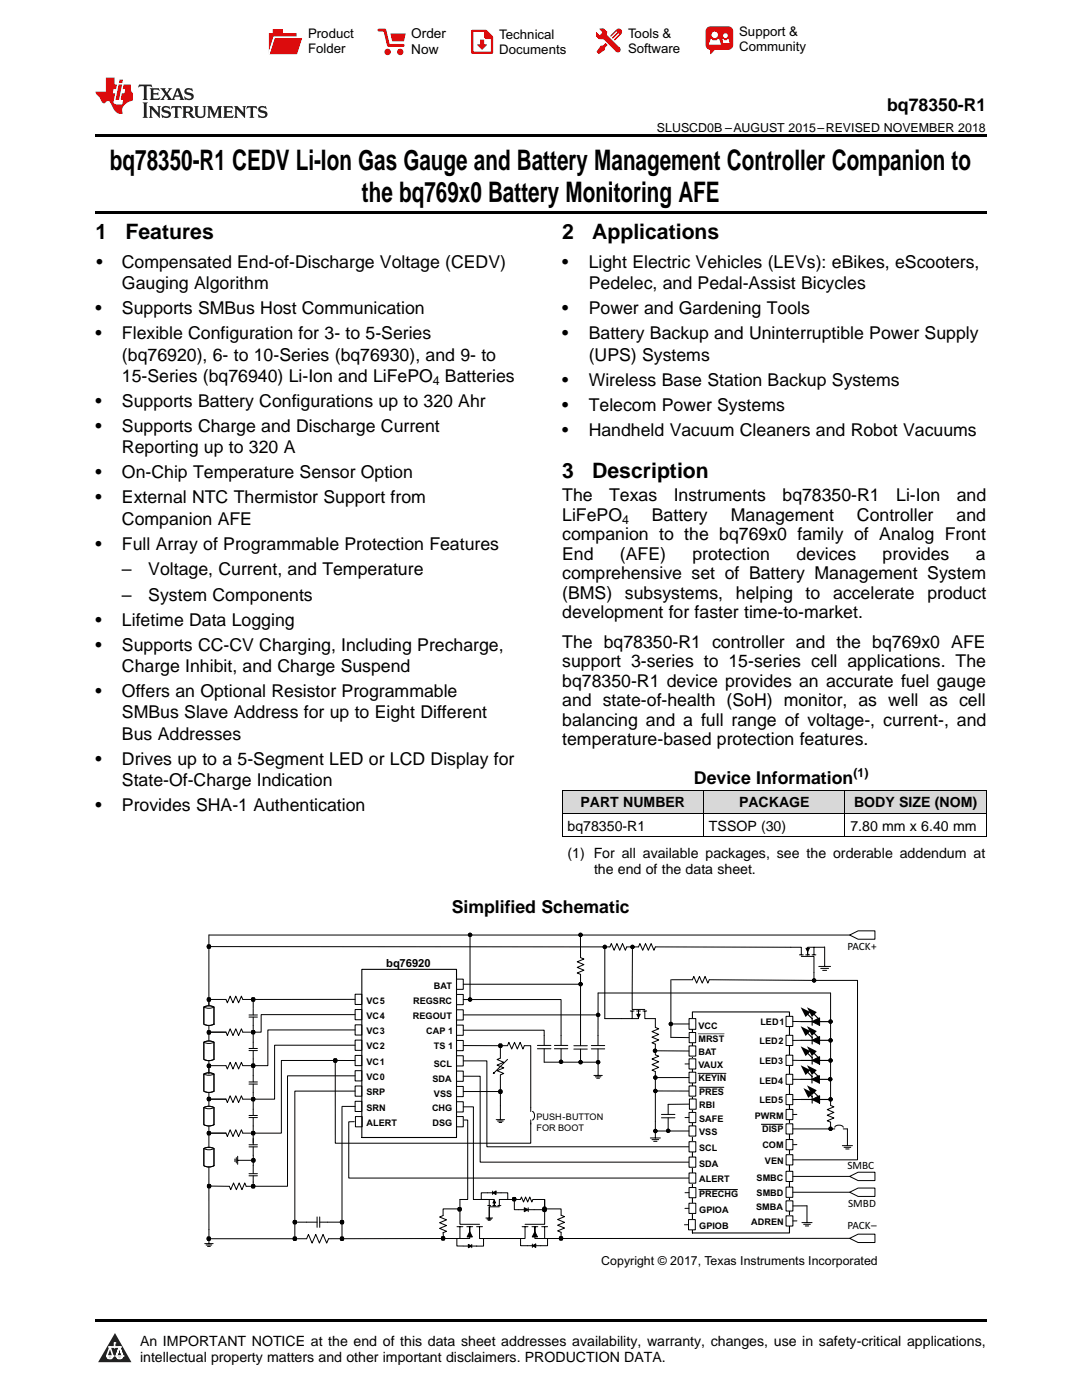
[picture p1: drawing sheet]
<svg xmlns="http://www.w3.org/2000/svg" width="216mm" height="279mm" viewBox="0 0 216 279" stroke-linecap="round" stroke-linejoin="round" font-family="sans-serif">
<g fill="#d8d8d8">
<path d="M112.2 157.7h28.2v4.7h-28.2z"/>
<path d="M140.4 157.7h28.2v4.7h-28.2z"/>
<path d="M168.6 157.7h28.2v4.7h-28.2z"/>
</g>
<path d="M22.9 266l3.3 5.9h-6.6z" fill="#231f20"/>
<path d="M21.3 270.6h1.2l-.3 .5h-.3a.53 .53 0 0 1-.6-.5z" fill-rule="evenodd" fill="#fff"/>
<path d="M21.3 270.6h1.2l-.3 .5h-.3a.53 .53 0 0 1-.6-.5z" fill="none" stroke="#231f20" stroke-width=".33"/>
<path d="M21.3 270.6l1.2 .1-.3 .4h-.5z" fill="none" stroke="#fff" stroke-width=".33"/>
<path d="M22.9 268.9h.1" fill="none" stroke="#fff" stroke-width=".33"/>
<path d="M22.9 268v.9z" fill="#fff"/>
<path d="M22.9 268v.9z" fill="none" stroke="#fff" stroke-width=".33"/>
<circle cx="22.9" cy="268" r=".16" fill="#fff"/>
<path d="M21.8 268.8h.1" fill="none" stroke="#fff" stroke-width=".33"/>
<path d="M21.8 268.8h2.2z" fill="#fff"/>
<path d="M21.8 268.8h2.2z" fill="none" stroke="#fff" stroke-width=".33"/>
<circle cx="24" cy="268.8" r=".16" fill="#fff"/>
<path d="M23.2 270.6h.1" fill="none" stroke="#fff" stroke-width=".33"/>
<path d="M23.8 268.8l-.6 1.8z" fill="#fff"/>
<path d="M23.8 268.8l-.6 1.8z" fill="none" stroke="#fff" stroke-width=".33"/>
<path d="M23.8 268.8l.7 1.8z" fill="#fff"/>
<path d="M23.8 268.8l.7 1.8z" fill="none" stroke="#fff" stroke-width=".33"/>
<path d="M24.4 270.6h.1" fill="none" stroke="#fff" stroke-width=".33"/>
<circle cx="21.3" cy="270.6" r=".16" fill="#fff"/>
<path d="M22 268.8l-.7 1.8z" fill="#fff"/>
<path d="M22 268.8l-.7 1.8z" fill="none" stroke="#fff" stroke-width=".33"/>
<path d="M22 268.8l.5 1.8z" fill="#fff"/>
<path d="M22 268.8l.5 1.8z" fill="none" stroke="#fff" stroke-width=".33"/>
<circle cx="22.5" cy="270.6" r=".16" fill="#fff"/>
<path d="M23.3 270.6h1.2a.63 .63 0 0 1-.6 .5 .63 .63 0 0 1-.6-.5z" fill-rule="evenodd" fill="#fff"/>
<path d="M23.3 270.6h1.2a.63 .63 0 0 1-.6 .5 .63 .63 0 0 1-.6-.5z" fill="none" stroke="#231f20" stroke-width=".33"/>
<path d="M23.3 270.6h1.2l-.4 .5h-.5z" fill="none" stroke="#fff" stroke-width=".33"/>
<path d="M23.2 270.6h.1" fill="none" stroke="#fff" stroke-width=".33"/>
<circle cx="24.5" cy="270.6" r=".16" fill="#fff"/>
<path d="M19 263.2h177.8v.5h-177.8z" fill="#000"/>
<path d="M41.7 218v1.4h3.4M45.1 219.4l.3 .6 .5-1.3 .6 1.3 .5-1.3 .6 1.3 .6-1.3 .2 .7M45.1 219.4h-3.4v1.6M48.4 206l-.2-.7-.6 1.4-.6-1.4-.5 1.4-.6-1.4-.5 1.4-.3-.7h-3.4v2M48.4 212.7l-.2-.7-.6 1.3-.6-1.3-.5 1.3-.6-1.3-.5 1.3-.3-.6h-3.4v1.6M45.1 226.1l.3 .7 .5-1.3 .6 1.3 .5-1.3 .6 1.3 .6-1.3 .2 .6" fill="none" stroke="#000" stroke-width=".2"/>
<path d="M40.7 214.3a2.14 2.14 0 0 1 2 0v3.5a2.18 2.18 0 0 1-2 0z" fill-rule="evenodd" fill="#fff"/>
<path d="M40.7 214.3a2.14 2.14 0 0 1 2 0v3.5a2.18 2.18 0 0 1-2 0zM40.7 214.3a2.18 2.18 0 0 0 2 0M41.7 224.7v1.4h3.4h-3.4v3.1" fill="none" stroke="#000" stroke-width=".2"/>
<path d="M40.7 221a2.14 2.14 0 0 1 2 0v3.5a2.18 2.18 0 0 1-2 0z" fill-rule="evenodd" fill="#fff"/>
<path d="M45.1 199.5h-3.4v1.2M41.7 204.7v1.3h3.4M41.7 211.7v2.6M40.7 221a2.14 2.14 0 0 1 2 0v3.5a2.18 2.18 0 0 1-2 0zM40.7 221a2.18 2.18 0 0 0 2 0M40.8 248.2h1.7M41.1 248.5h1.2M41.4 248.7h.6M41.7 245.4v2.8M61.2 247.2l.3-.8 .8 1.7 .7-1.7 .7 1.7 .8-1.7 .7 1.7 .4-.9" fill="none" stroke="#000" stroke-width=".2"/>
<path d="M40.7 208a2.19 2.19 0 0 1 2 0v3.4a2.14 2.14 0 0 1-2 0z" fill-rule="evenodd" fill="#fff"/>
<g fill="none" stroke="#000" stroke-width=".2">
<path d="M40.7 208a2.18 2.18 0 0 1 2 0v3.4a2.14 2.14 0 0 1-2 0zM40.7 208a2.13 2.13 0 0 0 2 0M40.7 208a2.19 2.19 0 0 1 2 0v3.4a2.14 2.14 0 0 1-2 0zM48.4 206h1.8M48.4 212.7h1.8M48.4 219.4h1.8M49.7 203h1.7M49.7 202.6h1.7M49.7 209.7h1.7M49.7 209.2h1.7M49.7 216.4h1.7M49.7 215.9h1.7"/>
<path d="M50.2 205.8l.5-.1a.41 .41 0 0 1 0 .6l-.5-.1zM50.2 212.4l.5-.1a.41 .41 0 0 1 0 .7l-.5-.1zM50.2 219.1l.5-.1a.41 .41 0 0 1 0 .7l-.5-.1zM50.5 201.3v1.3M50.5 203v2.7M50.5 206.3v2.9M50.5 209.7v2.6M50.5 213v2.9M50.5 216.4v2.6M50.5 219.7v2.9M118 209.3h2.7M118 208.7h2.7"/>
<path d="M119.3 206.7v2M119.3 209.3v2.7M48.4 226.1h1.8M49.7 223h1.7M49.7 222.6h1.7M49.7 228.9h1.7M49.7 228.5h1.7M50.3 225.9h.5v.5h-.6zM50.3 236.5h.5v.5h-.6zM50.5 223v2.8M50.5 226.5v2M50.5 228.9v2.3"/>
</g>
<g fill="#000">
<path d="M50.2 205.8l.5-.1a.41 .41 0 0 1 0 .6l-.5-.1z" fill-rule="evenodd"/>
<path d="M50.2 212.4l.5-.1a.41 .41 0 0 1 0 .7l-.5-.1z" fill-rule="evenodd"/>
<path d="M50.2 219.1l.5-.1a.41 .41 0 0 1 0 .7l-.5-.1z" fill-rule="evenodd"/>
<path d="M50.3 225.9h.5v.5h-.6z" fill-rule="evenodd"/>
<path d="M50.3 236.5h.5v.5h-.6z" fill-rule="evenodd"/>
</g>
<path d="M70.9 198.4h1.3v2.1h-1.3z" fill-rule="evenodd" fill="#fff"/>
<path d="M70.9 198.4h1.3v2.1h-1.3z" fill="none" stroke="#000" stroke-width=".2"/>
<path d="M70.9 201.5h1.3v2h-1.3z" fill-rule="evenodd" fill="#fff"/>
<path d="M70.9 201.5h1.3v2h-1.3z" fill="none" stroke="#000" stroke-width=".2"/>
<path d="M70.9 204.5h1.3v2.1h-1.3z" fill-rule="evenodd" fill="#fff"/>
<path d="M70.9 204.5h1.3v2.1h-1.3z" fill="none" stroke="#000" stroke-width=".2"/>
<path d="M70.9 207.6h1.3v2h-1.3z" fill-rule="evenodd" fill="#fff"/>
<path d="M70.9 207.6h1.3v2h-1.3z" fill="none" stroke="#000" stroke-width=".2"/>
<path d="M70.9 210.6h1.3v2.1h-1.3z" fill-rule="evenodd" fill="#fff"/>
<path d="M70.9 210.6h1.3v2.1h-1.3z" fill="none" stroke="#000" stroke-width=".2"/>
<path d="M70.9 213.7h1.3v2h-1.3z" fill-rule="evenodd" fill="#fff"/>
<path d="M70.9 213.7h1.3v2h-1.3z" fill="none" stroke="#000" stroke-width=".2"/>
<path d="M70.9 216.7h1.3v2.1h-1.3z" fill-rule="evenodd" fill="#fff"/>
<path d="M70.9 216.7h1.3v2.1h-1.3z" fill="none" stroke="#000" stroke-width=".2"/>
<path d="M70.9 219.8h1.3v2h-1.3z" fill-rule="evenodd" fill="#fff"/>
<path d="M70.9 219.8h1.3v2h-1.3z" fill="none" stroke="#000" stroke-width=".2"/>
<path d="M91.1 222.8h1.3v2.1h-1.3z" fill-rule="evenodd" fill="#fff"/>
<path d="M91.1 222.8h1.3v2.1h-1.3z" fill="none" stroke="#000" stroke-width=".2"/>
<path d="M91.1 219.9h1.3v2h-1.3z" fill-rule="evenodd" fill="#fff"/>
<path d="M91.1 219.9h1.3v2h-1.3z" fill="none" stroke="#000" stroke-width=".2"/>
<path d="M91.1 216.8h1.3v2.1h-1.3z" fill-rule="evenodd" fill="#fff"/>
<path d="M91.1 216.8h1.3v2.1h-1.3z" fill="none" stroke="#000" stroke-width=".2"/>
<path d="M91.1 213.8h1.3v2h-1.3z" fill-rule="evenodd" fill="#fff"/>
<path d="M91.1 213.8h1.3v2h-1.3z" fill="none" stroke="#000" stroke-width=".2"/>
<path d="M91.1 195.4h1.3v2h-1.3z" fill-rule="evenodd" fill="#fff"/>
<path d="M91.1 195.4h1.3v2h-1.3z" fill="none" stroke="#000" stroke-width=".2"/>
<path d="M91.1 198.5h1.3v2h-1.3z" fill-rule="evenodd" fill="#fff"/>
<path d="M91.1 198.5h1.3v2h-1.3z" fill="none" stroke="#000" stroke-width=".2"/>
<path d="M91.1 201.5h1.3v2.1h-1.3z" fill-rule="evenodd" fill="#fff"/>
<path d="M91.1 201.5h1.3v2.1h-1.3z" fill="none" stroke="#000" stroke-width=".2"/>
<path d="M91.1 204.6h1.3v2h-1.3z" fill-rule="evenodd" fill="#fff"/>
<path d="M91.1 204.6h1.3v2h-1.3z" fill="none" stroke="#000" stroke-width=".2"/>
<path d="M91.1 207.6h1.3v2.1h-1.3z" fill-rule="evenodd" fill="#fff"/>
<path d="M91.1 207.6h1.3v2.1h-1.3z" fill="none" stroke="#000" stroke-width=".2"/>
<path d="M91.1 210.7h1.3v2h-1.3z" fill-rule="evenodd" fill="#fff"/>
<g fill="none" stroke="#000" stroke-width=".2">
<path d="M67.2 211.6h3.7M70.9 208.6h-16.1v10.8h-3.9M70.9 205.5h-17.5v7.2h-2.5M91.1 210.7h1.3v2h-1.3zM92.4 205.6h16.2v3M107.2 209.3h2.7M107.2 208.6h2.7M108.6 209.3v2.7M114.5 209.4h2.7M114.5 208.7h2.7M115.8 206.7v2M115.8 209.4v2.6"/>
<path d="M45.8 236.8l.2 .6 .6-1.3 .6 1.3 .5-1.3 .6 1.3 .5-1.3 .3 .7M68.2 220.9v26M92.6 223.5h.7v15.9h-1.5M58.6 243.6h.5v.5l-.5 .1zM58.6 246.9h.4a.41 .41 0 0 1 0 .6h-.4zM68 247l.4-.1a.41 .41 0 0 1 0 .6l-.4-.1zM68 243.6h.5v.5h-.5z"/>
</g>
<g fill="#000">
<path d="M58.6 243.6h.5v.5l-.5 .1z" fill-rule="evenodd"/>
<path d="M58.6 246.9h.4a.41 .41 0 0 1 0 .6h-.4z" fill-rule="evenodd"/>
<path d="M68 243.6h.5v.5h-.5z" fill-rule="evenodd"/>
<path d="M68 247l.4-.1a.41 .41 0 0 1 0 .6l-.4-.1z" fill-rule="evenodd"/>
</g>
<path d="M40.7 229.2a2.18 2.18 0 0 1 2 0v3.4a2.14 2.14 0 0 1-2 0z" fill-rule="evenodd" fill="#fff"/>
<g fill="none" stroke="#000" stroke-width=".2">
<path d="M45.1 199.5l.3 .6 .5-1.3 .6 1.3 .5-1.3 .6 1.3 .6-1.3 .2 .7h1.8M50.2 199.2h.6v.6h-.5zM50.5 199.8v1.4M70.9 199.4l-20 .1M115.8 191.1l.7 .3-1.3 .6 1.3 .5-1.3 .6 1.3 .5-1.3 .6 .6 .3M70.9 202.5h-18.8v3.5h-1.2M92.4 208.7h7.1M99.8 211.2l-.6 .2 1.3 .6-1.3 .6 1.3 .5-1.3 .6 1.3 .5-.7 .3M101.3 211.4l-2.9 2.9 .2-.2M40.7 229.2a2.18 2.18 0 0 1 2 0v3.4a2.14 2.14 0 0 1-2 0zM40.7 229.2a2.14 2.14 0 0 0 2 0M91.8 239.4v4.9h3.9"/>
<path d="M108.7 239.4v4.9h-3.9M88.4 242.6l-.7 .3 1.4 .5-1.4 .6 1.4 .6-1.4 .6 1.4 .5-.7 .3 .1 1.2h3.3v-2.4M91.2 247.2v1.5h1.2M91.2 244.8h1.2M93.1 244.8h1.2M93.7 245.8l.6 1.1h-1.1zM93.7 246.8v-2v2.4h-1.9M95.1 244.8h1.2M95.7 244.8v2.4h9.1v-2.4M96.5 247.2v1.5h-1.4M104.2 244.8h1.2M106.1 244.8h1.2"/>
<path d="M106.7 245.8l.5 1.1h-1zM106.7 246.8v-2v2.4h2M108.1 244.8h1.2M108.7 244.8v2.4h3.2M112 242.5l.6 .3-1.3 .6 1.3 .5-1.3 .6 1.3 .6-1.3 .5 .7 .3"/>
</g>
<g fill="#000">
<path d="M93.7 245.8l.6 1.1h-1.1zM106.7 245.8l.5 1.1h-1z"/>
<path d="M50.2 199.2h.6v.6h-.5z" fill-rule="evenodd"/>
<path d="M98.5 214l2.8-2.6-2.9 2.9z" fill-rule="evenodd"/>
</g>
<path d="M70.9 222.8h1.4v2.1h-1.4z" fill-rule="evenodd" fill="#fff"/>
<g fill="none" stroke="#000" stroke-width=".2">
<path d="M66.6 211.6h-10.5v14.5h-5.2M66.6 211.4h.6v.5h-.6zM92.4 211.7h4.8v17.2h40.3M92.4 214.8h3.4v17.1h41.7M104.6 208.7h1.3v13.1M70.9 222.8h1.4v2.1h-1.4zM92.4 220.9h2.1v18.5h3.1v1.2M97.3 239.4h-1.3v-1.3h5.3v1.3h-1.7v1.2M97.6 239.4h1v1.2v-1M98.3 238.1l.7-.4v.7zM98.3 237.7v.7M98.6 239.5l.3 .6h-.5z"/>
<path d="M105.9 223.5v.8M106.2 221.8a1.04 1.04 0 0 1 0 1.7M106.3 239.4l-.2 .5-.4-1-.4 1-.4-1-.4 1-.5-1-.2 .5h-1.2v2h4M92.4 248.7h2.7M93.5 248.3l.6 .4-.6 .3zM94.1 248.3v.7M96.9 243.1h1.4M97.2 243.3h.9M97.3 240.6h.6M97.4 243.5h.5M97.6 240.9v2.2M98.3 240.6h.6"/>
<path d="M99.3 240.6h.6M99.6 240.8h-2v2.6M103.9 247.3v1.3h5.4v-1.3M104.6 241l.8 .4-.8 .4zM105.4 241v.8M106.2 248.6l.7-.3v.6zM106.2 248.3v.6"/>
</g>
<g fill="#000">
<path d="M98.3 238.1l.7-.4v.7zM93.5 248.3l.6 .4-.6 .3zM98.6 239.5l.3 .6h-.5zM104.6 241l.8 .4-.8 .4zM106.2 248.6l.7-.3v.6z"/>
<path d="M66.6 211.4h.6v.5h-.6z" fill-rule="evenodd"/>
</g>
<path d="M72.2 193.5h18.9v33.5h-18.9z" fill="none" stroke="#000" stroke-width=".22"/>
<path d="M40.7 201a2.14 2.14 0 0 1 2 0v3.4a2.16 2.16 0 0 1-2 0z" fill-rule="evenodd" fill="#fff"/>
<g fill="none" stroke="#000" stroke-width=".2">
<path d="M92.4 199.5h19.6v9.1M40.7 201a2.18 2.18 0 0 0 2 0M40.7 201a2.14 2.14 0 0 1 2 0v3.4a2.16 2.16 0 0 1-2 0zM42.7 204.4a2.16 2.16 0 0 1-2 0v-3.4a2.14 2.14 0 0 1 2 0v3.4M70.9 214.7h-13.5v22h-6.5M99.6 208.5h.5v.5h-.5zM99.8 209v2.2M100.2 208.7h1.1l.2-.7 .6 1.4 .6-1.4 .5 1.4 .6-1.4 .5 1.4 .3-.7M110.6 209.3h2.7M110.6 208.6h2.7M112 209.3v2.7M118.5 214.6h1.7"/>
<path d="M118.8 214.9h1.1M119.1 215.2h.5M119.3 211.8v2.8M46.9 231.3v.5M47.2 231v1.1M47.4 230.8v1.6M47.4 231.6h2.7M49.7 234.2h1.7M49.7 234.7h1.7M50.2 236.7l-1.1 .1M50.5 234.7v1.7M50.5 231.9v2.3"/>
<path d="M99 223.5h1.7M99.3 223.7h1.1M99.6 224h.5M99.8 220.7v2.8M108.7 239.4v1.9h3.3v1.2M58.8 243.9h4.5M63.3 242.9v2M63.8 242.9v2M63.8 243.9h4.1"/>
</g>
<path d="M99.6 208.5h.5v.5h-.5z" fill-rule="evenodd" fill="#000"/>
<path d="M169.5 186.6l1.7-.8h3.4v1.6h-3.4z" fill-rule="evenodd" fill="#fff"/>
<path d="M169.5 186.6l1.7-.8h3.4v1.6h-3.4z" fill="none" stroke="#000" stroke-width=".2"/>
<path d="M169.5 247.1l1.7-.8h3.4v1.7h-3.4z" fill-rule="evenodd" fill="#fff"/>
<path d="M169.5 247.1l1.7-.8h3.4v1.7h-3.4zM169.5 247.1l-57.6 .1" fill="none" stroke="#000" stroke-width=".2"/>
<path d="M138.2 202h19.3v44.1h-19.3z" fill="none" stroke="#000" stroke-width=".22"/>
<path d="M156.9 227.4h1.3v2.1h-1.3z" fill-rule="evenodd" fill="#fff"/>
<path d="M156.9 227.4h1.3v2.1h-1.3z" fill="none" stroke="#000" stroke-width=".2"/>
<path d="M156.8 239.7h1.4v2h-1.4z" fill-rule="evenodd" fill="#fff"/>
<path d="M156.8 239.7h1.4v2h-1.4z" fill="none" stroke="#000" stroke-width=".2"/>
<path d="M156.8 233.8h1.4v2h-1.4z" fill-rule="evenodd" fill="#fff"/>
<path d="M156.8 233.8h1.4v2h-1.4z" fill="none" stroke="#000" stroke-width=".2"/>
<path d="M156.8 236.9h1.4v2.1h-1.4z" fill-rule="evenodd" fill="#fff"/>
<path d="M156.8 236.9h1.4v2.1h-1.4z" fill="none" stroke="#000" stroke-width=".2"/>
<path d="M137.5 203.3h1.3v2.1h-1.3z" fill-rule="evenodd" fill="#fff"/>
<path d="M134.2 204.4h3.3M137.5 203.3h1.3v2.1h-1.3z" fill="none" stroke="#000" stroke-width=".2"/>
<path d="M169.5 237.9l1.7-.8h3.4v1.7h-3.4z" fill-rule="evenodd" fill="#fff"/>
<path d="M169.5 237.9l1.7-.8h3.4v1.7h-3.4z" fill="none" stroke="#000" stroke-width=".2"/>
<path d="M169.5 234.8l1.7-.9h3.4v1.7h-3.4z" fill-rule="evenodd" fill="#fff"/>
<path d="M130.8 217.7h6.7M133.9 207l3.6 .1M129.8 227.1h2M130.1 227.4h1.3M130.4 227.8h.7M130.8 223.8v3.3M158.2 234.8h11.3M158.2 237.9h11.3M169.5 234.8l1.7-.9h3.4v1.7h-3.4z" fill="none" stroke="#000" stroke-width=".2"/>
<path d="M160.3 217.2l2 .9-1 1zM161 216.6l2 1-1 1zM162.1 219.4l1.4-.7v1.5z" fill="#000"/>
<path d="M159.9 219.4h5.8M161.7 218.5l.4 .4M162.1 219.4l1.4-.7v1.5zM162.1 218.7v1.5M162.4 218l.9 .9" fill="none" stroke="#000" stroke-width=".23"/>
<path d="M156.8 202.8h1.4v2.1h-1.4z" fill-rule="evenodd" fill="#fff"/>
<path d="M156.8 202.8h1.4v2.1h-1.4z" fill="none" stroke="#000" stroke-width=".2"/>
<path d="M156.8 206.6h1.4v2.1h-1.4z" fill-rule="evenodd" fill="#fff"/>
<path d="M156.8 206.6h1.4v2.1h-1.4z" fill="none" stroke="#000" stroke-width=".2"/>
<path d="M156.8 210.6h1.4v2h-1.4z" fill-rule="evenodd" fill="#fff"/>
<path d="M156.8 210.6h1.4v2h-1.4z" fill="none" stroke="#000" stroke-width=".2"/>
<path d="M156.9 214.4h1.3v2h-1.3z" fill-rule="evenodd" fill="#fff"/>
<path d="M156.9 214.4h1.3v2h-1.3z" fill="none" stroke="#000" stroke-width=".2"/>
<path d="M156.8 218.4h1.4v2.1h-1.4z" fill-rule="evenodd" fill="#fff"/>
<path d="M119.3 198.2v8.5M133.9 195.5v11.5M165.7 198.2v21.2M156.8 218.4h1.4v2.1h-1.4zM158.2 215.4h1.6M158.2 203.9h1.7M158.2 211.6h1.7M159.9 207.6h-1.7M159.9 219.4h-1.7" fill="none" stroke="#000" stroke-width=".2"/>
<path d="M159.8 212.6l1.9 1-1 .9zM159.8 208.8l1.9 1-1 1zM159.8 204.8l1.9 1-1 1zM159.8 201l1.9 1-1 1zM161 212.6l2 1-1 .9zM161 208.8l2 1-1 1zM161 204.8l2 1-1 1zM161 201l2 1-1 1zM162 215.4l1.5-.7v1.4zM162.1 211.6l1.4-.7v1.5zM162.1 207.6l1.4-.7v1.5zM162.1 203.9l1.4-.7v1.4z" fill="#000"/>
<g fill="none" stroke="#000" stroke-width=".23">
<path d="M159.8 215.4h5.9M159.9 211.6h5.8M159.9 207.6h5.8M159.9 203.9h5.8M161.1 213.9l1 1M161.1 210.2l1 .9M161.1 206.1l1 1M161.1 202.4l1 .9M162 215.4l1.5-.7v1.4zM162 214.7v1.4M162.1 211.6l1.4-.7v1.5zM162.1 207.6l1.4-.7v1.5z"/>
<path d="M162.1 203.9l1.4-.7v1.4zM162.1 203.2v1.4M162.1 206.9v1.5M162.1 210.9v1.5M162.4 213.9l.9 1M162.4 210.2l.9 .9M162.4 206.1l.9 1M162.4 202.4l.9 .9"/>
</g>
<path d="M137.5 216.7h1.3v2.1h-1.3z" fill-rule="evenodd" fill="#fff"/>
<path d="M137.5 216.7h1.3v2.1h-1.3z" fill="none" stroke="#000" stroke-width=".2"/>
<path d="M156.8 224.3h1.4v2h-1.4z" fill-rule="evenodd" fill="#fff"/>
<path d="M165.7 219.4v1.2l.7 .3-1.3 .6 1.3 .5-1.3 .6 1.3 .5-1.3 .6 .6 .3v1.3M156.8 224.3h1.4v2h-1.4zM158.2 225.3h8.4M166.6 225a1.05 1.05 0 0 1 1.7 0M168.1 228.6h2M168.3 225.3h.8v3.3M168.4 229h1.4M168.8 229.3h.6" fill="none" stroke="#000" stroke-width=".2"/>
<path d="M137.5 214h1.3v2.1h-1.3z" fill-rule="evenodd" fill="#fff"/>
<path d="M115.8 186.6v4.5M130.8 213.9v9.9M131.1 215.1h6.4M137.5 214h1.3v2.1h-1.3z" fill="none" stroke="#000" stroke-width=".2"/>
<path d="M137.5 208.7h1.3v2.1h-1.3z" fill-rule="evenodd" fill="#fff"/>
<g fill="none" stroke="#000" stroke-width=".2">
<path d="M121.7 189l.3-.7 .5 1.3 .6-1.3 .6 1.3 .5-1.3 .6 1.3 .3-.6h2.3l.3-.7 .5 1.3 .6-1.3 .6 1.3 .5-1.3 .6 1.3 .3-.6h29.1v1.6M159.5 190.6h.8M159.9 190.9h2.5v3.2M160.8 190.6h.7M160.8 189.2h.7l-.3 .7zM162 190.6h.8M162.4 189h-1.2v1.6v-1.3M163.4 192.9h2.3M163.8 193.3h1.5M164.2 193.7h.7M164.5 189h-2.1v1.6M164.6 189v3.9"/>
<path d="M137.5 208.7h1.3v2.1h-1.3z"/>
</g>
<path d="M160.8 189.2h.7l-.3 .7z" fill="#000"/>
<path d="M156.9 230.4h1.3v2.1h-1.3z" fill-rule="evenodd" fill="#fff"/>
<path d="M120.7 189v14.3h5.4v-1.5M126.2 189l-.1 12.5h2.6M162.4 194.1v1.6h8.7v35.8h-12.9M125.8 201.8h.7M127 201.8h.8M127.1 202.4h.6l-.3 .7zM127.4 203v-1.2v1.5h-1.3M128.3 201.8h.7M128.7 201.8v1.5h2.1v1.7l.6 .3-1.3 .6 1.3 .5-1.3 .6 1.3 .5-1.3 .6 .7 .3v2.1l.6 .3-1.3 .5 1.3 .6-1.3 .6 1.3 .5-1.3 .6 .7 .3M130.9 209.7l6.6 .1M156.9 230.4h1.3v2.1h-1.3zM159 228.4h-.8" fill="none" stroke="#000" stroke-width=".2"/>
<path d="M127.1 202.4h.6l-.3 .7z" fill="#000"/>
<path d="M156.9 221.4h1.3v2h-1.3z" fill-rule="evenodd" fill="#fff"/>
<g fill="none" stroke="#000" stroke-width=".2">
<path d="M41.3 188.9l80.4 .1M41.4 188.7l.5-.1a.41 .41 0 0 1 0 .6l-.5-.1zM41.4 199.2h.5l.1 .3-.1 .3-.5-.1zM41.4 199.2h.5l.1 .5h-.6zM41.7 186.6v14.1M41.8 186.6h127.7M92.4 196.4h23.6M93.8 186.6v12.7M115.8 194.5v12.2M119.3 198.2h46.4M134 195.5h4.2l.2-.6 .6 1.3 .6-1.3 .5 1.3 .6-1.3 .5 1.3 .3-.7 20.9 .2M41.4 219.1h.6l-.1 .5h-.5z"/>
<path d="M41.4 212.5h.6l-.1 .5h-.5zM41.4 205.8h.6l-.1 .5h-.5zM66.9 212v16.2h39v-4.1M70.9 217.8h-12.1v29.6M92.4 217.8h7.4M92.4 202.5h26.9M99.6 217.6h.5v.5h-.5zM99.8 214.5v6.2M108.6 212h10.7M41.4 225.9h.5l.1 .5h-.6zM41.5 236.4l.5 .1v.5h-.5zM41.7 232.9v12.5"/>
<path d="M42.1 236.7l3.7 .1M50.3 231.3l.4-.1a.41 .41 0 0 1 0 .7l-.4-.1zM68.2 220.8h2.7M70.7 223.9h-1.1v11.2h68M101.3 239.4h1.4M102.3 239h.6v.6h-.6zM106.4 239.4h2.3v1.7M156.9 221.4h1.3v2h-1.3zM159 222.4h-.8M41.4 247l.5-.1v.6l-.5-.1zM41.6 247.2h19.6M88.1 246.9h.6v.5h-.5z"/>
<path d="M88.5 247.2h-22.9M91.4 241.1l.6-.1v.6h-.5zM91.8 241.3h-3.4v1.3M106.6 241.4h2M108.4 241h.5v.5h-.5zM108.4 241.2h.5l.1 .3-.2 .3-.4-.1zM108.4 241h.5l.1 .3-.2 .3-.4-.1zM111.7 246.9h.5v.5h-.5zM112 245.9l-.1 1.3"/>
<circle cx="93.8" cy="186.6" r=".34"/>
<circle cx="93.8" cy="199.5" r=".34"/>
<circle cx="115.8" cy="186.6" r=".34"/>
<circle cx="115.8" cy="196.4" r=".34"/>
<circle cx="120.7" cy="189" r=".34"/>
<circle cx="126.2" cy="189" r=".33"/>
<circle cx="162.4" cy="195.7" r=".34"/>
<circle cx="111.9" cy="211.9" r=".33"/>
<circle cx="115.8" cy="212" r=".34"/>
<circle cx="119.3" cy="212" r=".33"/>
<circle cx="119.3" cy="212" r=".34"/>
<circle cx="119.3" cy="202.6" r=".33"/>
<circle cx="130.7" cy="209.7" r=".34"/>
<circle cx="130.8" cy="217.7" r=".34"/>
<circle cx="130.8" cy="215.1" r=".33"/>
<circle cx="133.9" cy="204.4" r=".34"/>
<circle cx="165.7" cy="215.4" r=".33"/>
<circle cx="165.7" cy="211.6" r=".34"/>
<circle cx="165.7" cy="219.4" r=".34"/>
<circle cx="165.7" cy="207.6" r=".34"/>
<circle cx="165.7" cy="203.9" r=".34"/>
<circle cx="165.7" cy="225.3" r=".34"/>
</g>
<g fill="#000">
<path d="M41.4 188.7l.5-.1a.41 .41 0 0 1 0 .6l-.5-.1z" fill-rule="evenodd"/>
<path d="M41.4 199.2h.5l.1 .3-.1 .3-.5-.1z" fill-rule="evenodd"/>
<path d="M41.4 219.1h.6l-.1 .5h-.5z" fill-rule="evenodd"/>
<path d="M41.4 212.5h.6l-.1 .5h-.5z" fill-rule="evenodd"/>
<path d="M41.4 205.8h.6l-.1 .5h-.5z" fill-rule="evenodd"/>
<path d="M99.6 217.6h.5v.5h-.5z" fill-rule="evenodd"/>
<path d="M41.4 225.9h.5l.1 .5h-.6z" fill-rule="evenodd"/>
<path d="M41.5 236.4l.5 .1v.5h-.5z" fill-rule="evenodd"/>
<path d="M50.3 231.3l.4-.1a.41 .41 0 0 1 0 .7l-.4-.1z" fill-rule="evenodd"/>
<path d="M102.3 239h.6v.6h-.6z" fill-rule="evenodd"/>
<path d="M41.4 247l.5-.1v.6l-.5-.1z" fill-rule="evenodd"/>
<path d="M88.1 246.9h.6v.5h-.5z" fill-rule="evenodd"/>
<path d="M91.4 241.1l.6-.1v.6h-.5z" fill-rule="evenodd"/>
<path d="M108.4 241h.5l.1 .3-.2 .3-.4-.1z" fill-rule="evenodd"/>
<path d="M108.4 241.2h.5l.1 .3-.2 .3-.4-.1z" fill-rule="evenodd"/>
<path d="M111.7 246.9h.5v.5h-.5z" fill-rule="evenodd"/>
<circle cx="93.8" cy="199.5" r=".34"/>
<circle cx="93.8" cy="186.6" r=".34"/>
<circle cx="115.8" cy="186.6" r=".34"/>
<circle cx="115.8" cy="196.4" r=".34"/>
<circle cx="120.7" cy="189" r=".34"/>
<circle cx="126.2" cy="189" r=".33"/>
<circle cx="162.4" cy="195.7" r=".34"/>
<circle cx="111.9" cy="211.9" r=".33"/>
<circle cx="115.8" cy="212" r=".34"/>
<circle cx="119.3" cy="212" r=".34"/>
<circle cx="119.3" cy="202.6" r=".33"/>
<circle cx="130.7" cy="209.7" r=".34"/>
<circle cx="130.8" cy="217.7" r=".34"/>
<circle cx="130.8" cy="215.1" r=".33"/>
<circle cx="133.9" cy="204.4" r=".34"/>
<circle cx="165.7" cy="215.4" r=".33"/>
<circle cx="165.7" cy="219.4" r=".34"/>
<circle cx="165.7" cy="211.6" r=".34"/>
<circle cx="165.7" cy="203.9" r=".34"/>
<circle cx="165.7" cy="207.6" r=".34"/>
<circle cx="165.7" cy="225.3" r=".34"/>
</g>
<path d="M137.5 224.7h1.3v2h-1.3z" fill-rule="evenodd" fill="#fff"/>
<g fill="none" stroke="#000" stroke-width=".2">
<path d="M131.1 225.7h6.4M137.5 224.7h1.3v2h-1.3z"/>
<circle cx="130.8" cy="225.7" r=".34"/>
</g>
<circle cx="130.8" cy="225.7" r=".34" fill="#000"/>
<path d="M137.5 240.1h1.3v2.1h-1.3z" fill-rule="evenodd" fill="#fff"/>
<path d="M137.5 240.1h1.3v2.1h-1.3z" fill="none" stroke="#000" stroke-width=".2"/>
<path d="M137.5 206.1h1.3v2h-1.3z" fill-rule="evenodd" fill="#fff"/>
<path d="M137.5 206.1h1.3v2h-1.3z" fill="none" stroke="#000" stroke-width=".2"/>
<path d="M137.5 227.8h1.3v2.1h-1.3z" fill-rule="evenodd" fill="#fff"/>
<path d="M137.5 227.8h1.3v2.1h-1.3z" fill="none" stroke="#000" stroke-width=".2"/>
<path d="M137.5 230.9h1.3v2h-1.3z" fill-rule="evenodd" fill="#fff"/>
<path d="M137.5 230.9h1.3v2h-1.3z" fill="none" stroke="#000" stroke-width=".2"/>
<path d="M137.5 234.1h1.3v2h-1.3z" fill-rule="evenodd" fill="#fff"/>
<path d="M137.5 234.1h1.3v2h-1.3z" fill="none" stroke="#000" stroke-width=".2"/>
<path d="M137.5 211.3h1.3v2h-1.3z" fill-rule="evenodd" fill="#fff"/>
<path d="M137.5 211.3h1.3v2h-1.3zM137.6 220.4h-4.3" fill="none" stroke="#000" stroke-width=".2"/>
<path d="M137.6 219.3h1.3v2.1h-1.3z" fill-rule="evenodd" fill="#fff"/>
<path d="M137.6 219.3h1.3v2.1h-1.3z" fill="none" stroke="#000" stroke-width=".2"/>
<path d="M137.5 237h1.4v2h-1.4z" fill-rule="evenodd" fill="#fff"/>
<path d="M137.5 237h1.4v2h-1.4z" fill="none" stroke="#000" stroke-width=".2"/>
<path d="M137.4 243.4h1.3v2h-1.3z" fill-rule="evenodd" fill="#fff"/>
<path d="M137.4 243.4h1.3v2h-1.3z" fill="none" stroke="#000" stroke-width=".2"/>
<path d="M137.5 222h1.3v2h-1.3z" fill-rule="evenodd" fill="#fff"/>
<path d="M137.5 222h1.3v2h-1.3z" fill="none" stroke="#000" stroke-width=".2"/>
<path d="M156.8 242.6h1.4v2.1h-1.4z" fill-rule="evenodd" fill="#fff"/>
<g fill="none" stroke="#000" stroke-width=".2">
<path d="M112.2 157.7h84.6M112.2 157.7v9.3M140.4 157.7v9.3M168.6 157.7v9.3M196.8 157.7v9.3M112.2 167h84.6M112.2 162.3h84.6M137.5 212.3h-.8M139.3 214.2h5.6M139.4 206.3h5.1M139.6 217h4.8M132 223.1h2.7"/>
<path d="M132 222.4h2.7M133.3 220.4v2M133.3 223.1v2.7M137.5 238h-.8M137.5 223h-.8M139.5 237.4h7.7M151.9 224.4h4.3M137.4 244.4h-.8M137.5 241.1l-.8 .1M156.8 242.6h1.4v2.1h-1.4zM158.2 240.7h2.8v3.3M159 243.7h-.8"/>
<path d="M160 244h2M160.4 244.3h1.3M160.7 244.7h.7"/>
<circle cx="133.3" cy="225.7" r=".33"/>
</g>
<circle cx="133.3" cy="225.7" r=".33" fill="#000"/>
<path d="M19 26.8h177.8v.6h-177.8zM19 42.2h177.8v.6h-177.8zM112.2 167h.1zM168.5 167h.1zM196.7 167h.1z" fill="#000"/>
<path d="M27.7 16.9l-.1 .6 .6-.3h.5v.2v2.2l-.2 .4h1l-.2-.4v-2.2v-.2h.5l.6 .3-.2-.6zM29.9 17.6l.2 .4v1.6l-.2 .4h1.9l.1-.6a1.09 1.09 0 0 1-1.3 .1v-.6h.6l.4 .2v-.7l-.2 .2h-.8v-.6l.2-.1a1.01 1.01 0 0 1 1 .3l-.1-.6zM32 17.6l.9 1.2-1 1.2h.9l-.2-.3 .5-.7 .5 .7-.3 .3h1.7l-.2-.3 .1-.4h1l.1 .4-.2 .3h1l-.3-.4-.7-2h-.5l-1 2.2-.8-1.1 .9-1.1h-.9l.2 .2-.4 .7-.4-.7 .2-.2zM35.4 18l.4 1h-.8zM37 17.7a.66 .66 0 0 0-.2 .8 .66 .66 0 0 0 .6 .4l.7 .2 .1 .2a.8 .8 0 0 1-.7 .4 .8 .8 0 0 1-.7-.5l.1 .8 .2-.2a.94 .94 0 0 0 1.1 .1 .94 .94 0 0 0 .4-.9 1.48 1.48 0 0 0-1.3-.6v-.4a1.1 1.1 0 0 1 1.2 .2l-.2-.6-.2 .1-.5-.1zM28.5 20.4l.2 .4v2.3l-.2 .4h1l-.2-.4v-2.3l.2-.4zM29.7 21.2l.2 .4v1.5l-.2 .4h.8l-.3-.4 .1-1.3 1.6 1.8v-2l.2-.4h-.7l.2 .2v1.1l-1.2-1.3zM32.5 21.3a.66 .66 0 0 0-.2 .8 .66 .66 0 0 0 .6 .4l.6 .2 .2 .2a.8 .8 0 0 1-.8 .4 .8 .8 0 0 1-.7-.5l.2 .7 .2-.1a.94 .94 0 0 0 1 .1 .94 .94 0 0 0 .5-1 1.47 1.47 0 0 0-1.3-.6l-.1-.3a1.1 1.1 0 0 1 1.3 .2l-.2-.6-.2 .1-.5-.2zM34.3 21.2l-.2 .6a.64 .64 0 0 1 .8-.3v1.6l-.2 .4h1l-.3-.4 .1-1.6a.66 .66 0 0 1 .8 .3l-.2-.6zM36.3 21.2l.3 .4v1.5l-.3 .4h1l-.2-.2v-.7h.5l.1 .1a.8 .8 0 0 0 1.2 .7l-1-1a.62 .62 0 0 0 .6-.5 .62 .62 0 0 0-.6-.7zM37.1 21.5h.1a.48 .48 0 0 1 .6 0 .48 .48 0 0 1 .1 .6l-.2 .1-.6 .1zM38.7 21.2l.2 .2a2.29 2.29 0 0 0 .4 2 1.05 1.05 0 0 0 1.7-.7v-1.3l.2-.2h-.8l.2 .4v1.1a.61 .61 0 0 1-.6 .6 .61 .61 0 0 1-.6-.6v-1.1l.3-.4zM41.3 21.2l.3 .4v1.5l-.3 .4h.8l-.2-.4v-1.4l.8 1.9 .9-1.9v1.4l-.2 .4h.9l-.2-.4v-1.5l.2-.4h-.8l-.7 1.5-.6-1.5zM44.5 21.2l.2 .4v1.5l-.2 .4h1.9l.2-.6a1.1 1.1 0 0 1-1.4 .2v-.7h.6l.4 .2v-.6l-.2 .1-.8 .1v-.6l.2-.1a1.02 1.02 0 0 1 1.1 .2l-.2-.5zM46.7 21.2l.2 .4v1.5l-.2 .4h.8l-.3-.4 .1-1.3 1.6 1.8v-2l.2-.4h-.7l.2 .2v1.1l-1.2-1.3zM49.3 21.2l-.1 .6a.64 .64 0 0 1 .8-.3v1.6l-.3 .4h1l-.2-.4v-1.6a.66 .66 0 0 1 .8 .3l-.1-.6zM51.7 21.3a.66 .66 0 0 0-.2 .7 .66 .66 0 0 0 .7 .5l.6 .2 .1 .2a.8 .8 0 0 1-.7 .4 .8 .8 0 0 1-.7-.5l.1 .7 .2-.1a.94 .94 0 0 0 1.1 .1 .94 .94 0 0 0 .4-1 1.48 1.48 0 0 0-1.2-.6l-.1-.3a1.1 1.1 0 0 1 1.2 .2l-.2-.6-.1 .1-.6-.2z" fill="#231f20"/>
<path d="M21.1 15.5v2.8h-2v.4l.9 .9a.96 .96 0 0 0 1 1 .59 .59 0 0 1 .5-.4 .59 .59 0 0 1 .5 .3l.4 .8a1.61 1.61 0 0 0 2.1 1.3 1.63 1.63 0 0 1 1.1-2.2l.9-.3v-1.5a1.6 1.6 0 0 1-.4-1.7h-1.4l-.2 .9h.5l-.2 .8h-.5l-.2 1v.3h.5l-.2 .9h-.7a.74 .74 0 0 1-1-.6l.3-1.6h-.5l.2-.8h.5l.1-.9h-.4v-1.4zM23.7 16.9l-.7 3h.8l.6-3zM23.8 15.9l-.1 .7h.7l.2-.7z" fill="#ee1d23"/>
<g fill="#d60000">
<path d="M54.4 5.8h2v.8h2.8v4.2h-5.5v-4.2h.7z" fill-rule="evenodd"/>
<path d="M54.7 7.5h5.6l-1 3.3h-5.6z" fill-rule="evenodd"/>
</g>
<path d="M54.6 7.4h5.8l-.1 .1h-5.5l-1.1 3.3z" fill-rule="evenodd" fill="#fff"/>
<path d="M54.6 7.4h5.8l-.1 .1h-5.5l-1.1 3.3z" fill="none" stroke="#fff" stroke-width=".2"/>
<path d="M75.6 6h1.2l.7 3.1h3" fill="none" stroke="#d60000" stroke-width=".56"/>
<g fill="#d60000">
<path d="M77.9 6.7h3.1l-.4 1.5h-2.3z" fill-rule="evenodd"/>
<circle cx="77.3" cy="10.4" r=".64"/>
<circle cx="79.9" cy="10.4" r=".64"/>
</g>
<path d="M94.2 6.2h2.7l1.3 1.2v3.1h-4z" fill="none" stroke="#d60000" stroke-width=".44"/>
<g fill="#d60000">
<path d="M95.8 7.9h.8v1h.6l-1 1.1-1-1v-.1h.6z" fill-rule="evenodd"/>
<path d="M96.6 6.2h.3l1.3 1.2v.4h-1.3l-.3-.4z" fill-rule="evenodd"/>
<path d="M119.6 5.7h.9l.6 .6 .1 .7 2.5 2.5-.8 .8-2.3-2.3-1.1-.2-.6-.6v-.8l.7 .6 .5-.4v-.2l-.4-.5z" fill-rule="evenodd"/>
<path d="M119.9 9.1h.4l.5-.5 .4 .4-.5 .5v.4l-1.2 .9-.5-.5z" fill-rule="evenodd"/>
<path d="M123 5.9a.67 .67 0 0 1 .9 0 .67 .67 0 0 1 0 .9z" fill-rule="evenodd"/>
<path d="M123 5.9l.9 .9-1.2 1.2h-.2l.1-.2 .9-.9 .1-.2h-.3l-.9 1h-.2v-.2l.9-1 .1-.2h-.3l-.9 1h-.2v-.2z" fill-rule="evenodd"/>
<circle cx="123.3" cy="9.9" r=".54"/>
</g>
<path d="M121.1 6.3l-.1 .7" fill="none" stroke="#d60000" stroke-width=".2"/>
<g fill="#d60000">
<path d="M141.1 5.5l.6-.2h3.6a.95 .95 0 0 1 1 .9v2.8a.95 .95 0 0 1-1 .9h-3.6a.95 .95 0 0 1-.9-.9v-2.8z" fill-rule="evenodd"/>
<path d="M141.7 9.9h.9l-.7 .9h-.2z" fill-rule="evenodd"/>
</g>
<g fill="#fff">
<path d="M144.3 8.6h1.3z"/>
<path d="M141.8 7.8h.3l.1 .2h.8l.2-.2h.3l.4 1.1h-2.5z" fill-rule="evenodd"/>
<path d="M144.2 7.8h.2l.2 .2h.4l.2-.2h.2l.2 .8h-1.3z" fill-rule="evenodd"/>
<circle cx="142.6" cy="6.9" r=".65"/>
<circle cx="144.8" cy="7.1" r=".48"/>
</g>
<g font-size="5.6">
<text x="21.9" y="33.9">bq78350-R1 CEDV Li-Ion Gas Gauge and Battery Management Controller Companion to</text>
<text x="72.2" y="40.2">the bq769x0 Battery Monitoring AFE</text>
</g>
<g font-size="4.2">
<text x="19" y="47.8">1</text>
<text x="25" y="47.8">Features</text>
<text x="112.2" y="47.8">2</text>
<text x="118.2" y="47.8">Applications</text>
<text x="112.2" y="95.4">3</text>
<text x="118.2" y="95.4">Description</text>
</g>
<g font-size="3.5">
<text x="177" y="22.2">bq78350-R1</text>
<text x="19.2" y="53.5">•</text>
<text x="24.3" y="53.5">Compensated End-of-Discharge Voltage (CEDV)</text>
<text x="112.2" y="53.5">•</text>
<text x="117.5" y="53.5">Light Electric Vehicles (LEVs): eBikes, eScooters,</text>
<text x="24.3" y="57.7">Gauging Algorithm</text>
<text x="117.5" y="57.7">Pedelec, and Pedal-Assist Bicycles</text>
<text x="19" y="62.7">•</text>
<text x="24.3" y="62.7">Supports SMBus Host Communication</text>
<text x="112.2" y="62.7">•</text>
<text x="117.5" y="62.7">Power and Gardening Tools</text>
<text x="19" y="67.7">•</text>
<text x="24.3" y="67.7">Flexible Configuration for 3- to 5-Series</text>
<text x="24.3" y="72">(bq76920), 6- to 10-Series (bq76930), and 9- to</text>
<text x="112.2" y="67.7">•</text>
<text x="117.5" y="67.7">Battery Backup and Uninterruptible Power Supply</text>
<text x="117.5" y="72">(UPS) Systems</text>
<text x="24.3" y="76.2">15-Series (bq76940) Li-Ion and LiFePO Batteries</text>
<text x="112.2" y="77">•</text>
<text x="117.5" y="77">Wireless Base Station Backup Systems</text>
<text x="19" y="81.2">•</text>
<text x="24.3" y="81.2">Supports Battery Configurations up to 320 Ahr</text>
<text x="112.2" y="82">•</text>
<text x="117.5" y="82">Telecom Power Systems</text>
<text x="19" y="86.2">•</text>
<text x="24.3" y="86.2">Supports Charge and Discharge Current</text>
<text x="112.2" y="87">•</text>
<text x="117.5" y="87">Handheld Vacuum Cleaners and Robot Vacuums</text>
<text x="19" y="95.5">•</text>
<text x="24.3" y="90.5">Reporting up to 320 A</text>
<text x="24.3" y="95.5">On-Chip Temperature Sensor Option</text>
<text x="19" y="100.5">•</text>
<text x="24.3" y="100.5">External NTC Thermistor Support from</text>
<text x="112.2" y="100.1">The</text>
<text x="121.5" y="100.1">Texas</text>
<text x="134.4" y="100.1">Instruments</text>
<text x="156.1" y="100.1">bq78350-R1</text>
<text x="178.8" y="100.1">Li-Ion</text>
<text x="190.9" y="100.1">and</text>
<text x="24.3" y="104.7">Companion AFE</text>
<text x="112.2" y="104">LiFePO</text>
<text x="112.2" y="107.8">companion to the bq769x0 family of Analog Front</text>
<text x="130.1" y="104">Battery</text>
<text x="145.8" y="104">Management</text>
<text x="171" y="104">Controller</text>
<text x="190.9" y="104">and</text>
<text x="19" y="109.7">•</text>
<text x="24.3" y="109.7">Full Array of Programmable Protection Features</text>
<text x="112.2" y="111.7">End</text>
<text x="123.7" y="111.7">(AFE)</text>
<text x="138.2" y="111.7">protection</text>
<text x="158.9" y="111.7">devices</text>
<text x="176.1" y="111.7">provides</text>
<text x="194.7" y="111.7">a</text>
<text x="24.3" y="114.8">–</text>
<text x="24.3" y="119.9">–</text>
<text x="29.6" y="114.8">Voltage, Current, and Temperature</text>
<text x="29.6" y="119.9">System Components</text>
<text x="112.2" y="115.6">comprehensive set of Battery Management System</text>
<text x="112.2" y="119.5">(BMS)</text>
<text x="124.7" y="119.5">subsystems,</text>
<text x="146.8" y="119.5">helping</text>
<text x="160.8" y="119.5">to</text>
<text x="166.2" y="119.5">accelerate</text>
<text x="185" y="119.5">product</text>
<text x="19" y="124.9">•</text>
<text x="24.3" y="124.9">Lifetime Data Logging</text>
<text x="112.2" y="123.4">development for faster time-to-market.</text>
<text x="19" y="129.9">•</text>
<text x="24.3" y="129.9">Supports CC-CV Charging, Including Precharge,</text>
<text x="112.2" y="129.3">The bq78350-R1 controller and the bq769x0 AFE</text>
<text x="24.3" y="134.1">Charge Inhibit, and Charge Suspend</text>
<text x="112.2" y="133.2">support 3-series to 15-series cell applications. The</text>
<text x="112.2" y="137.1">bq78350-R1 device provides an accurate fuel gauge</text>
<text x="19" y="139.1">•</text>
<text x="24.3" y="139.1">Offers an Optional Resistor Programmable</text>
<text x="24.3" y="143.4">SMBus Slave Address for up to Eight Different</text>
<text x="112.2" y="141">and state-of-health (SoH) monitor, as well as cell</text>
<text x="24.3" y="147.6">Bus Addresses</text>
<text x="112.2" y="144.9">balancing and a full range of voltage-, current-, and</text>
<text x="112.2" y="148.7">temperature-based protection features.</text>
<text x="19" y="152.6">•</text>
<text x="24.3" y="152.6">Drives up to a 5-Segment LED or LCD Display for</text>
<text x="19" y="161.9">•</text>
<text x="24.3" y="156.8">State-Of-Charge Indication</text>
<text x="24.3" y="161.9">Provides SHA-1 Authentication</text>
<text x="138.5" y="156.5">Device Information</text>
<text x="90.1" y="182.2">Simplified Schematic</text>
</g>
<g font-size="2.8">
<text x="115.8" y="161.1">PART NUMBER</text>
<text x="147.5" y="161.1">PACKAGE</text>
<text x="170.4" y="161.1">BODY SIZE (NOM)</text>
<text x="113.2" y="165.8">bq78350-R1</text>
<text x="141.5" y="165.8">TSSOP (30)</text>
<text x="169.7" y="165.8">7.80 mm x 6.40 mm</text>
<text x="113.2" y="171.3">(1) For all available packages, see the orderable addendum at</text>
<text x="118.5" y="174.4">the end of the data sheet.</text>
<text x="27.9" y="268.6">An IMPORTANT NOTICE at the end of this data sheet addresses availability, warranty, changes, use in safety-critical applications,</text>
<text x="27.9" y="271.8">intellectual property matters and other important disclaimers. PRODUCTION DATA.</text>
</g>
<g font-size="2.7">
<text x="82.1" y="7.7">Order</text>
<text x="82.1" y="10.7">Now</text>
</g>
<g font-size="2.6">
<text x="61.5" y="7.6">Product</text>
<text x="61.5" y="10.6">Folder</text>
<text x="99.6" y="7.8">Technical</text>
<text x="99.6" y="10.8">Documents</text>
<text x="125.3" y="7.6">Tools &amp;</text>
<text x="125.3" y="10.6">Software</text>
<text x="147.5" y="7.2">Support &amp;</text>
<text x="147.5" y="10.2">Community</text>
</g>
<g font-size="2.5">
<text x="131.1" y="26.3">SLUSCD0B –AUGUST 2015–REVISED NOVEMBER 2018</text>
<text x="86.4" y="76.9">4</text>
<text x="124.1" y="104.7">4</text>
<text x="170.3" y="155">(1)</text>
<text x="120" y="252.5">Copyright © 2017, Texas Instruments Incorporated</text>
</g>
<g font-size="2.2">
<text x="169.1" y="189.6">PACK+</text>
<text x="77.1" y="193">bq76920</text>
<text x="169.1" y="233.4">SMBC</text>
<text x="169.1" y="245.4">PACK–</text>
<text x="169.2" y="240.9">SMBD</text>
</g>
<g font-size="1.8">
<text x="86.6" y="197.4">BAT</text>
<text x="73.1" y="200.4">VC5</text>
<text x="73.1" y="203.4">VC4</text>
<text x="82.4" y="203.3">REGOUT</text>
<text x="82.5" y="200.4">REGSRC</text>
<text x="73.1" y="206.4">VC3</text>
<text x="73.1" y="209.4">VC2</text>
<text x="85.1" y="206.4">CAP 1</text>
<text x="86.6" y="209.4">TS 1</text>
<text x="139.4" y="207.9">MRST</text>
<text x="139.4" y="205.4">VCC</text>
<text x="151.6" y="208.4">LED2</text>
<text x="151.7" y="204.5">LED1</text>
<text x="73.1" y="215.5">VC0</text>
<text x="73.1" y="212.5">VC1</text>
<text x="86.3" y="216">SDA</text>
<text x="86.6" y="212.9">SCL</text>
<text x="139.4" y="215.8">KEYIN</text>
<text x="139.4" y="210.5">BAT</text>
<text x="139.4" y="213.2">VAUX</text>
<text x="151.6" y="212.3">LED3</text>
<text x="73.1" y="221.7">SRN</text>
<text x="73.1" y="218.6">SRP</text>
<text x="86.2" y="221.8">CHG</text>
<text x="86.6" y="218.9">VSS</text>
<text x="139.5" y="221.1">RBI</text>
<text x="139.5" y="218.6">PRES</text>
<text x="151.6" y="216.2">LED4</text>
<text x="151.6" y="220.1">LED5</text>
<text x="73.1" y="224.7">ALERT</text>
<text x="86.3" y="224.7">DSG</text>
<text x="107" y="223.5">PUSH-BUTTON</text>
<text x="107" y="225.7">FOR BOOT</text>
<text x="139.5" y="223.9">SAFE</text>
<text x="139.5" y="226.6">VSS</text>
<text x="150.6" y="223.3">PWRM</text>
<text x="152.1" y="226">DISP</text>
<text x="139.5" y="232.8">SDA</text>
<text x="139.5" y="229.8">SCL</text>
<text x="152.1" y="229.2">COM</text>
<text x="152.6" y="232.3">VEN</text>
<text x="139.5" y="235.9">ALERT</text>
<text x="139.5" y="238.9">PRECHG</text>
<text x="151" y="238.7">SMBD</text>
<text x="151" y="235.6">SMBC</text>
<text x="139.5" y="242">GPIOA</text>
<text x="139.5" y="245.4">GPIOB</text>
<text x="149.9" y="244.5">ADREN</text>
<text x="150.9" y="241.5">SMBA</text>
</g>
</svg>
